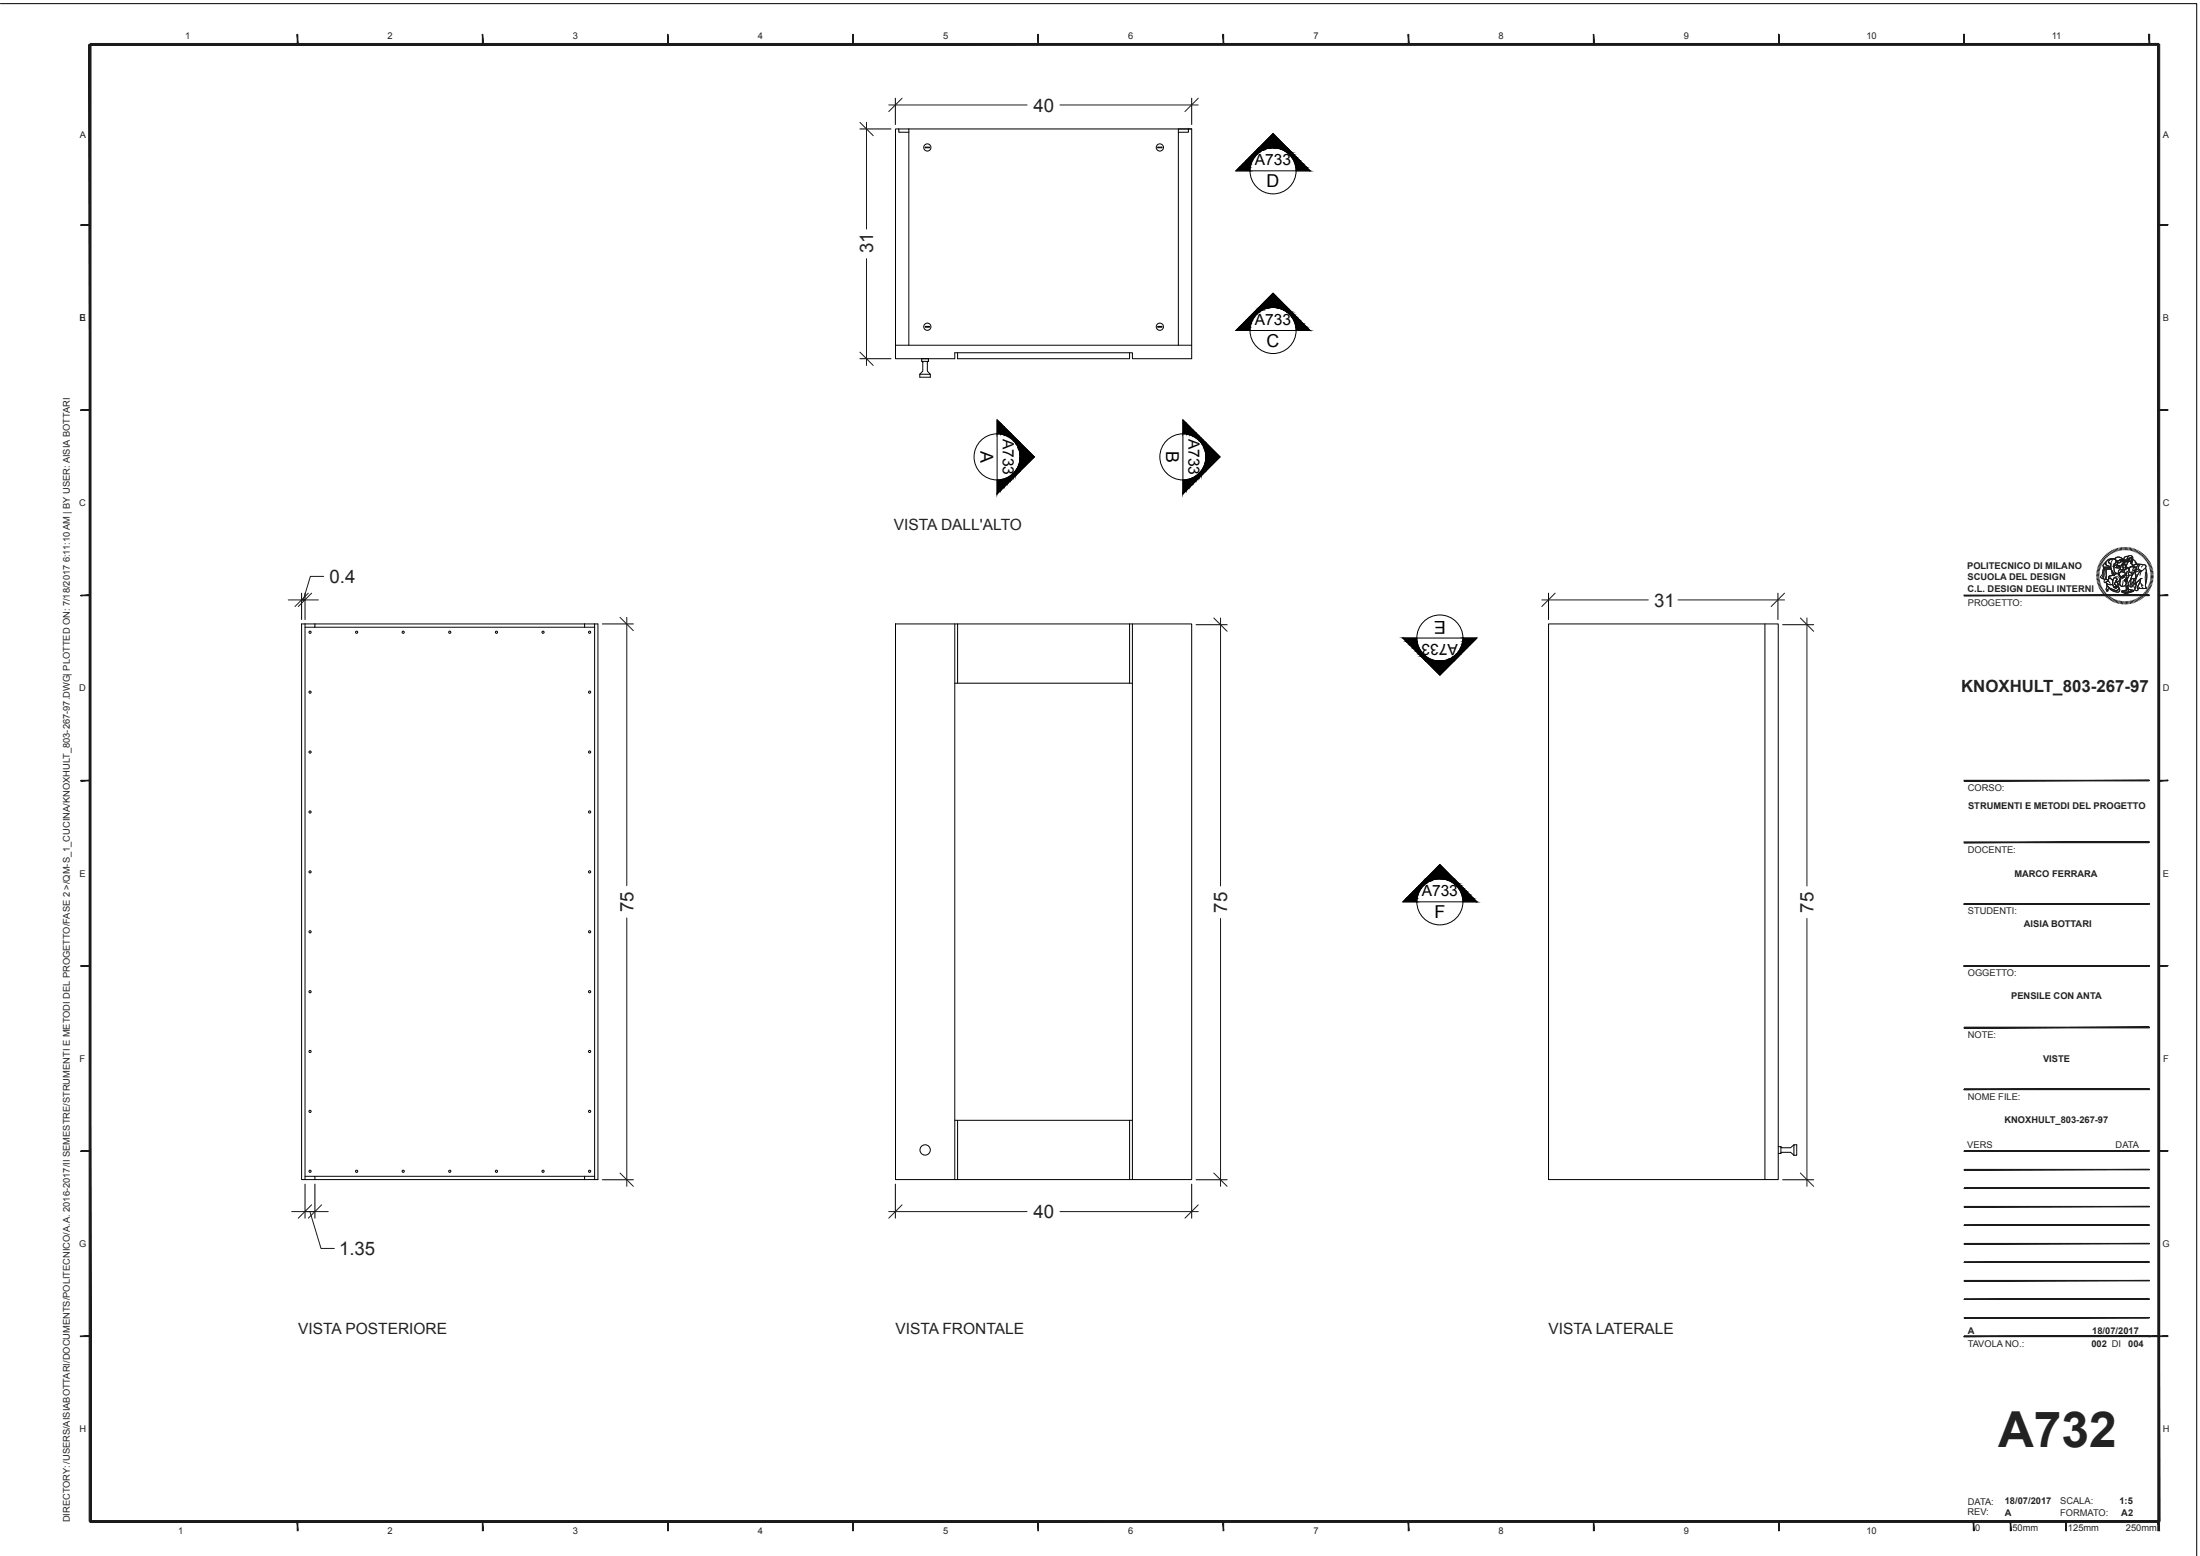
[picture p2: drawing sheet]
<svg xmlns="http://www.w3.org/2000/svg" width="594mm" height="420mm" viewBox="0 0 594 420" stroke-linecap="round" stroke-linejoin="round" font-family="sans-serif">
<g fill="#000" stroke="#000" stroke-width=".27">
<path d="M339.6 40.2l.2-.2 2 .2zM339.8 40h3l-1 .2zM339.9 39.9l2.9 .1zM339.9 39.9h3.8zM343.7 36l3.8 3.9h-7.6zM343.7 39.9l3.9 .1zM344.7 40l3.1 .2h-2.2zM344.7 40h2.9l.2 .2zM334.7 45.1l2.8 1h-3.8zM334.7 45.1h2.8v1zM334.7 45.1l.9-.9 1.9 .9zM335.6 44.2h2.2l-.3 .9z"/>
<path d="M336.5 43.3l1.3 .9h-2.2zM336.5 43.3h1.7l-.4 .9zM337.3 42.5l.9 .8h-1.7zM337.3 42.5h1.4l-.5 .8zM338.1 41.7l.6 .8h-1.4zM338.1 41.7h1.2l-.6 .8zM338.7 41.1l.6 .6h-1.2zM338.7 41.1h1.3l-.7 .6zM339.2 40.6l.8 .5h-1.3zM339.2 40.6h1.7l-.9 .5zM339.6 40.2l1.3 .4h-1.7zM339.6 40.2h2.2l-.9 .4z"/>
<path d="M345.6 40.2l2.6 .4h-1.7zM345.6 40.2h2.2l.4 .4zM346.5 40.6l2.2 .5h-1.3zM346.5 40.6h1.7l.5 .5zM347.4 41.1l1.9 .6h-1.2zM347.4 41.1h1.3l.6 .6zM348.1 41.7l2 .8h-1.3zM348.1 41.7h1.2l.8 .8zM348.8 42.5l2.1 .8h-1.6zM348.8 42.5h1.3l.8 .8zM349.3 43.3l2.5 .9h-2.1zM349.3 43.3h1.6l.9 .9z"/>
<path d="M349.7 44.2l3 .9h-2.8zM349.7 44.2h2.1l.9 .9zM349.9 45.1l3.8 1h-3.8zM349.9 45.1h2.8l1 1zM343.7 79.1l3.8 3.9h-7.6zM334.7 88.2l2.8 1h-3.8zM334.7 88.2h2.8v1zM334.7 88.2l.9-.9 1.9 .9zM335.6 87.3h2.2l-.3 .9zM336.5 86.4l1.3 .9h-2.2zM336.5 86.4h1.7l-.4 .9zM336.5 86.4l.8-.8 .9 .8z"/>
<path d="M337.3 85.6h1.4l-.5 .8zM338.1 84.8l.6 .8h-1.4zM338.1 84.8h1.2l-.6 .8zM338.7 84.2l.6 .6h-1.2zM338.7 84.2h1.3l-.7 .6zM339.2 83.7l.8 .5h-1.3zM339.2 83.7h1.7l-.9 .5zM339.6 83.3l1.3 .4h-1.7zM339.6 83.3h2.2l-.9 .4zM339.6 83.3l.2-.2 2 .2zM339.8 83.1h3l-1 .2zM339.9 83l2.9 .1z"/>
<path d="M339.9 83h3.8zM343.7 83l3.9 .1zM344.7 83.1l3.1 .2h-2.2zM344.7 83.1h2.9l.2 .2zM345.6 83.3l2.6 .4h-1.7zM345.6 83.3h2.2l.4 .4zM346.5 83.7l2.2 .5h-1.3zM346.5 83.7h1.7l.5 .5zM347.4 84.2l1.9 .6h-1.2zM347.4 84.2h1.3l.6 .6zM348.1 84.8l2 .8h-1.3zM348.1 84.8h1.2l.8 .8z"/>
<path d="M348.8 85.6l2.1 .8h-1.6zM348.8 85.6h1.3l.8 .8zM349.3 86.4l2.5 .9h-2.1zM349.3 86.4h1.6l.9 .9zM349.7 87.3l3 .9h-2.8zM349.7 87.3h2.1l.9 .9zM349.9 88.2l3.8 1h-3.8zM349.9 88.2h2.8l1 1zM269.2 113.3l1 1-1 2.8zM270.2 114.3v2.8h-1zM270.2 114.3l1 .9-1 1.9zM271.2 115.2v2.2l-1-.3z"/>
<path d="M271.2 115.2l.9 .9-.9 1.3zM272.1 116.1v1.7l-.9-.4zM272.1 116.1l.8 .8-.8 .9zM272.1 117.8l.8-.9v1.4zM272.9 116.9l.7 .8-.7 .6zM272.9 118.3l.7-.6v1.2zM273.6 117.7l.7 .6-.7 .6zM273.6 118.9l.7-.6v1.3zM274.3 118.3l.5 .5-.5 .8zM274.8 118.8v1.7l-.5-.9zM274.8 118.8l.3 .4-.3 1.3zM275.1 119.2v2.2l-.3-.9z"/>
<path d="M275.1 119.2l.3 .2-.3 2zM275.4 119.4v3l-.3-1zM275.4 119.4v3zM275.4 119.5v3.8zM319.4 113.3l1 1-1 2.8zM320.4 114.3v2.8h-1zM320.4 114.3l.9 .9-.9 1.9zM321.3 115.2v2.2l-.9-.3zM321.3 115.2l.9 .9-.9 1.3zM322.2 116.1v1.7l-.9-.4zM322.2 116.1l.8 .8-.8 .9zM322.2 117.8l.8-.9v1.4z"/>
<path d="M323 116.9l.8 .8-.8 .6zM323 118.3l.8-.6v1.2zM323.8 117.7l.6 .6-.6 .6zM323.8 118.9l.6-.6v1.3zM324.4 118.3l.5 .5-.5 .8zM324.9 118.8v1.7l-.5-.9zM324.9 118.8l.4 .4-.4 1.3zM325.3 119.2v2.2l-.4-.9zM325.3 119.2l.2 .2-.2 2zM325.5 119.4v3l-.2-1zM325.5 119.4v3zM325.6 119.5v3.8z"/>
<path d="M269.2 129.6l1-.1-1 3.8zM270.2 129.5v2.8l-1 1zM270.2 129.5l1-.2-1 3zM271.2 129.3v2.1l-1 .9zM271.2 129.3l.9-.4-.9 2.5zM272.1 128.9v1.6l-.9 .9zM272.1 128.9l.8-.5-.8 2.1zM272.9 128.4v1.3l-.8 .8zM272.9 128.4l.7-.7-.7 2zM273.6 127.7v1.3l-.7 .7zM274.3 127l-.7 2v-1.3zM274.3 127v1.3l-.7 .7z"/>
<path d="M274.8 126.2l-.5 2.1v-1.3zM274.8 126.2v1.6l-.5 .5zM275.1 125.2l-.3 2.6v-1.6zM275.1 125.2v2.2l-.3 .4zM275.4 124.3l-.3 3.1v-2.2zM275.4 124.3v2.9l-.3 .2zM275.4 123.3v3.9zM275.4 119.5l3.9 3.8-3.9 3.8zM319.4 129.6l1-.1-1 3.8zM320.4 129.5v2.8l-1 1zM320.4 129.5l.9-.2-.9 3zM321.3 129.3v2.1l-.9 .9z"/>
<path d="M321.3 129.3l.9-.4-.9 2.5zM322.2 128.9v1.6l-.9 .9zM322.2 128.9l.8-.5-.8 2.1zM323 128.4v1.3l-.8 .8zM323 128.4l.8-.7-.8 2zM323.8 127.7v1.3l-.8 .7zM324.4 127l-.6 2v-1.3zM324.4 127v1.3l-.6 .7zM324.9 126.2l-.5 2.1v-1.3zM324.9 126.2v1.6l-.5 .5zM325.3 125.2l-.4 2.6v-1.6zM325.3 125.2v2.2l-.4 .4z"/>
<path d="M325.5 124.3l-.2 3.1v-2.2zM325.5 124.3v2.9l-.2 .2zM325.6 123.3l-.1 3.9zM325.6 119.5l3.8 3.8-3.8 3.8zM378.8 172.2h3.7l.1 1zM378.8 172.2l3.8 1h-2.9zM379.7 173.2h2.9l.2 .9zM379.7 173.2l3.1 .9h-2.1zM380.7 174.1h2.1l.4 .9zM380.7 174.1l2.5 .9h-1.6zM381.6 175h1.6l.5 .9zM381.6 175l2.1 .9h-1.3z"/>
<path d="M382.4 175.9h1.3l.7 .7zM382.4 175.9l2 .7h-1.3zM383.1 176.6h1.3l.7 .7zM383.1 176.6l2 .7h-1.3zM383.8 177.3h1.3l.8 .5zM383.8 177.3l2.1 .5h-1.6zM384.3 177.8h1.6l.9 .3zM384.3 177.8l2.5 .3h-2.1zM384.7 178.1h2.1l1 .3zM384.7 178.1l3.1 .3h-2.9zM384.9 178.4h3.9zM389.7 178.4h3z"/>
<path d="M388.8 178.4h3.8zM390.7 178.1h2.2l-.2 .3zM389.7 178.4l1-.3 2 .3zM391.6 177.8h1.7l-.4 .3zM390.7 178.1l.9-.3 1.3 .3zM392.4 177.3h1.4l-.5 .5zM391.6 177.8l.8-.5 .9 .5zM393.2 176.6h1.2l-.6 .7zM392.4 177.3l.8-.7 .6 .7zM393.8 175.9h1.3l-.7 .7zM393.8 175.9l.6 .7h-1.2zM394.3 175h1.7l-.9 .9z"/>
<path d="M394.3 175l.8 .9h-1.3zM394.7 174.1h2.2l-.9 .9zM394.7 174.1l1.3 .9h-1.7zM394.9 173.2h2.9l-.9 .9zM394.9 173.2l2 .9h-2.2zM395 172.2h3.8l-1 1zM395 172.2l2.8 1h-2.9zM385 178.4h7.6l-3.8 3.9zM382.4 239.7l.8 .9h-1.6zM382.4 239.7h1.3l-.5 .9zM383.1 239l.6 .7h-1.3zM383.1 239h1.3l-.7 .7z"/>
<path d="M383.8 238.4l.6 .6h-1.3zM383.8 238.4h1.3l-.7 .6zM384.3 237.9l.8 .5h-1.3zM384.3 237.9h1.6l-.8 .5zM384.7 237.5l1.2 .4h-1.6zM384.7 237.5h2.1l-.9 .4zM384.9 237.2l1.9 .3h-2.1zM384.9 237.2h2.9l-1 .3zM384.9 237.2h2.9zM385 237.2h3.8zM388.8 233.4l3.8 3.8h-7.6zM388.8 237.2h3.9z"/>
<path d="M389.7 237.2l3.2 .3h-2.2zM389.7 237.2h3l.2 .3zM390.7 237.5l2.6 .4h-1.7zM390.7 237.5h2.2l.4 .4zM391.6 237.9l2.2 .5h-1.4zM391.6 237.9h1.7l.5 .5zM392.4 238.4l2 .6h-1.2zM392.4 238.4h1.4l.6 .6zM393.2 239l1.9 .7h-1.3zM393.2 239h1.2l.7 .7zM393.8 239.7l2.2 .9h-1.7zM393.8 239.7h1.3l.9 .9z"/>
<path d="M379.7 242.5l2.8 .9h-3.7zM379.7 242.5h2.9l-.1 .9zM380.7 241.5l1.9 1h-2.9zM380.7 241.5h2.1l-.2 1zM381.6 240.6l1.2 .9h-2.1zM381.6 240.6h1.6l-.4 .9zM394.3 240.6l2.6 .9h-2.2zM394.3 240.6h1.7l.9 .9zM394.7 241.5l3.1 1h-2.9zM394.7 241.5h2.2l.9 1zM394.9 242.5l3.9 .9h-3.8zM394.9 242.5h2.9l1 .9z"/>
</g>
<g fill="none" stroke="#000" stroke-width=".27">
<path d="M241.8 34.8h80v62h-16v-1.6h-48v1.6h-16zM242.7 34.8v.9h2.7M245.4 34.8v58.4M249.8 39.7l1.2 .1-1.1 .1zM312.6 39.7l1.2 .1-1.1 .1zM318.2 34.8v58.4M320.9 34.8v.9h-2.7M343.7 36l10 10.1h-20zM343.7 79.1l10 10.1h-20zM241.8 93.2h80M248.9 97.5l.3 .3v2.4l-.9 .8M248.9 96.8h1.8v.7h-1.8z"/>
<path d="M249.8 88.1l1.2 .1-1.1 .1zM250.7 97.5l-.3 .3v2.4l.8 .8M258.6 95.2v1.6h46.4v-1.6M312.6 88.1l1.2 .1-1.1 .1zM248.3 101h2.9v.8h-2.9zM269.2 113.3l10.1 10-10.1 10zM319.4 113.3l10 10-10 10zM81.4 168.4h80v150h-80zM82.4 168.4v150M85 168.4v.9h-2.6M85 169.3h75.5M157.8 168.4v.9"/>
<path d="M160.5 168.4v150M241.8 168.4h80v150h-80zM257.8 168.4v150M258.6 168.4v16M305 168.4v16M305.8 168.4v150M378.8 172.2h20l-10 10.1zM418.1 168.4h62v150h-62zM476.5 168.4v150M257.8 184.4h48M388.8 233.4l10 10h-20zM82.4 317.5h2.6v.9"/>
<path d="M85 317.5h75.5M157.8 317.5v.9M257.8 302.4h48M258.6 302.4v16M305 302.4v16M480.1 309.5h.7M480.8 311.3l.3-.3h2.4l.9 .8M480.8 309.5v1.8h-.7M484.4 309h.7v2.8h-.7zM484.4 309l-.9 .8h-2.4l-.3-.3"/>
<circle cx="250.4" cy="39.8" r=".97"/>
<circle cx="313.2" cy="39.8" r=".97"/>
<circle cx="343.7" cy="46.1" r="6.2"/>
<circle cx="250.4" cy="88.2" r=".97"/>
<circle cx="313.2" cy="88.2" r=".97"/>
<circle cx="343.7" cy="89.2" r="6.2"/>
<circle cx="269.2" cy="123.3" r="6.2"/>
<circle cx="319.4" cy="123.3" r="6.2"/>
<circle cx="83.7" cy="170.7" r=".3"/>
<circle cx="96.3" cy="170.7" r=".3"/>
<circle cx="108.9" cy="170.7" r=".3"/>
<circle cx="121.4" cy="170.7" r=".3"/>
<circle cx="134" cy="170.7" r=".3"/>
<circle cx="146.6" cy="170.7" r=".3"/>
<circle cx="159.2" cy="170.7" r=".3"/>
<circle cx="388.8" cy="172.2" r="6.2"/>
<circle cx="83.7" cy="186.8" r=".3"/>
<circle cx="159.2" cy="186.8" r=".3"/>
<circle cx="83.7" cy="203" r=".3"/>
<circle cx="83.7" cy="219.2" r=".3"/>
<circle cx="159.2" cy="203" r=".3"/>
<circle cx="159.2" cy="219.2" r=".3"/>
<circle cx="83.7" cy="235.3" r=".3"/>
<circle cx="159.2" cy="235.3" r=".3"/>
<circle cx="83.7" cy="251.5" r=".3"/>
<circle cx="159.2" cy="251.5" r=".3"/>
<circle cx="388.8" cy="243.4" r="6.2"/>
<circle cx="83.7" cy="267.7" r=".3"/>
<circle cx="159.2" cy="267.7" r=".3"/>
<circle cx="83.7" cy="283.8" r=".3"/>
<circle cx="83.7" cy="300" r=".3"/>
<circle cx="159.2" cy="283.8" r=".3"/>
<circle cx="159.2" cy="300" r=".3"/>
<circle cx="83.7" cy="316.2" r=".3"/>
<circle cx="96.3" cy="316.2" r=".3"/>
<circle cx="108.9" cy="316.2" r=".3"/>
<circle cx="121.4" cy="316.2" r=".3"/>
<circle cx="134" cy="316.2" r=".3"/>
<circle cx="146.6" cy="316.2" r=".3"/>
<circle cx="159.2" cy="316.2" r=".3"/>
<circle cx="249.8" cy="310.4" r="1.4"/>
</g>
<g fill="#1a1a1a" stroke="#1a1a1a" stroke-width=".27">
<path d="M582.6 12v398.7h.5zM582.6 12h.5v398.7z"/>
<path d="M24.3 410.4v.5l558.6-.5zM24.3 410.9l558.6-.5v.5z"/>
<path d="M480.2 9.2l.2 2.5v-2.5zM480.2 9.2l.2 2.5h-.2z"/>
<path d="M530.2 9.2l.2 2.5v-2.5zM530.2 9.2l.2 2.5h-.2z"/>
<path d="M580.2 9.2l.2 2.5v-2.5zM580.2 9.2l.2 2.5h-.2z"/>
<path d="M21.8 110.8h2.5v-.2zM21.8 110.6h2.5l-2.5 .2z"/>
<path d="M582.9 260.8h2.5v-.2zM582.9 260.6h2.5l-2.5 .2z"/>
<path d="M582.9 210.8h2.5v-.2zM582.9 210.6h2.5l-2.5 .2z"/>
<path d="M582.9 160.8h2.5v-.2zM582.9 160.6h2.5l-2.5 .2z"/>
<path d="M582.9 110.8h2.5v-.2zM582.9 110.6h2.5l-2.5 .2z"/>
<path d="M582.9 60.8h2.5v-.2zM582.9 60.6h2.5l-2.5 .2z"/>
<path d="M582.9 360.8h2.5v-.2zM582.9 360.6h2.5l-2.5 .2z"/>
<path d="M582.9 310.8h2.5v-.2zM582.9 310.6h2.5l-2.5 .2z"/>
<path d="M430.2 410.7l.2 2.5v-2.5zM430.2 410.7l.2 2.5h-.2z"/>
<path d="M380.2 410.7l.2 2.5v-2.5zM380.2 410.7l.2 2.5h-.2z"/>
<path d="M480.2 410.7l.2 2.5v-2.5zM480.2 410.7l.2 2.5h-.2z"/>
<path d="M330.2 410.7l.2 2.5v-2.5zM330.2 410.7l.2 2.5h-.2z"/>
<path d="M280.2 410.7l.2 2.5v-2.5zM280.2 410.7l.2 2.5h-.2z"/>
<path d="M230.2 410.7l.2 2.5v-2.5zM230.2 410.7l.2 2.5h-.2z"/>
<path d="M180.2 410.7l.2 2.5v-2.5zM180.2 410.7l.2 2.5h-.2z"/>
<path d="M130.2 410.7l.2 2.5v-2.5zM130.2 410.7l.2 2.5h-.2z"/>
<path d="M80.2 410.7l.2 2.5v-2.5zM80.2 410.7l.2 2.5h-.2z"/>
<path d="M24.1 12v398.7h.5zM24.1 12h.5v398.7z"/>
<path d="M21.8 260.6v.2l2.5-.2zM21.8 260.8l2.5-.2v.2z"/>
<path d="M21.8 210.6v.2l2.5-.2zM21.8 210.8l2.5-.2v.2z"/>
<path d="M21.8 160.6v.2l2.5-.2zM21.8 160.8l2.5-.2v.2z"/>
<path d="M21.8 110.6v.2l2.5-.2zM21.8 110.8l2.5-.2v.2z"/>
<path d="M21.8 60.6v.2l2.5-.2zM21.8 60.8l2.5-.2v.2z"/>
<path d="M21.8 310.6v.2l2.5-.2zM21.8 310.8l2.5-.2v.2z"/>
<path d="M21.7 360.8h2.5v-.2zM21.7 360.6h2.5l-2.5 .2z"/>
<path d="M24.3 11.7v.5l558.6-.5zM24.3 12.2l558.6-.5v.5z"/>
<path d="M430.2 9.3l.2 2.5v-2.5zM430.2 9.3l.2 2.5h-.2z"/>
<path d="M380.2 9.3l.2 2.5v-2.5zM380.2 9.3l.2 2.5h-.2z"/>
<path d="M330.2 9.3l.2 2.5v-2.5zM330.2 9.3l.2 2.5h-.2z"/>
<path d="M280.2 9.3l.2 2.5v-2.5zM280.2 9.3l.2 2.5h-.2z"/>
<path d="M230.2 9.3l.2 2.5v-2.5zM230.2 9.3l.2 2.5h-.2z"/>
<path d="M180.2 9.3l.2 2.5v-2.5zM180.2 9.3l.2 2.5h-.2z"/>
<path d="M130.2 9.3l.2 2.5v-2.5zM130.2 9.3l.2 2.5h-.2z"/>
<path d="M80.2 9.3l.2 2.5v-2.5zM80.2 9.3l.2 2.5h-.2z"/>
</g>
<g fill="none" stroke="#1a1a1a" stroke-width=".27">
<path d="M566.1 155.4h.6M566.1 155.7h.6M566.1 154.7h.7M566.1 155h.7M566.1 154.3l.7 .1M566.2 153.9l.7 .2M566.3 153.6l.6 .2M566.4 153.3l.6 .1M566.5 152.9l.6 .2M566.6 152.6l.6 .2M566.7 152.2l.7 .3M566.8 156l-.7 .1"/>
<path d="M566.8 156.3l-.7 .1M566.9 156.7l-.7 .1M566.9 151.9l.6 .3M566.9 157l-.6 .2M567 157.3l-.6 .2M567.1 151.6l.6 .3M567.1 157.6l-.6 .2M567.2 157.9l-.6 .3M567.2 151.3l.6 .4M567.3 158.2l-.6 .3M567.5 151l.5 .4M567.5 158.5l-.6 .3"/>
<path d="M567.6 158.8l-.6 .3M567.7 150.7l.5 .4M567.8 159.1l-.6 .3M567.9 150.5l.5 .4M568 159.4l-.6 .3M568.1 150.2l.5 .4M568.2 159.6l-.6 .4M568.4 149.9l.5 .5M568.4 159.9l-.6 .4M568.6 149.7l.5 .5M568.9 149.4l.4 .6M569.2 149.2l.4 .6"/>
<path d="M569.5 149l.4 .6M569.8 148.9l.3 .5M570.1 148.6l.3 .7M570.4 148.5l.3 .6M570.7 148.3l.3 .7M571.1 148.2l.2 .7M571.4 148.1l.2 .6M571.7 148l.2 .6M572.1 154.8l.6-.5 .6 .1 .5 .3a.28 .28 0 0 1 .2 .4 .28 .28 0 0 1-.3 .2l-.7 .2a.44 .44 0 0 1-.5 .2 .44 .44 0 0 1-.3-.4zM572.1 147.9l.1 .7M572.5 147.8l.1 .7M572.5 155.7l.6 .4 .5-.3v-.4a.39 .39 0 0 0 .4-.3 .39 .39 0 0 0-.2-.4l-.6-.3-.6-.1-.5 .7h-.2l.3-1.1 .2-.3 1.3 .3 .5-.4v-.4l.6 .2v.5a.66 .66 0 0 1-.1 .9l.1 .8-.8 .7-.1 .4h-.3l.2 .3 .3-.1-.1 .4 .3-.2-.3 1.1h-.3a.81 .81 0 0 1-1.2-.1l-.4-.4 .3-.5 .2-1.1"/>
<path d="M572.8 147.8l.1 .7M572.9 159.6l2-.5 1.2 .3-2.1 .5zM573.2 147.8v.6M573.5 147.8v.6M573.8 147.8v.6M574 159.9l2.1-.5v.2l-2.1 .6zM574.1 156.1h.1M574.2 147.8v.6M574.4 158.2l.1-.1 .2 1.1-.3-.6-.3 .7zM574.6 147.8l-.1 .7M574.7 150h.5a.72 .72 0 0 1 .6 1l-.2 .9-.2 .3v-.8l.3-.4a.33 .33 0 0 0-.2-.4 .33 .33 0 0 0-.3 0 .96 .96 0 0 0-.6 1.1l-.3-.9zM574.8 153.3l.2-.2a1 1 0 0 1 1.3-.1 .51 .51 0 0 1 .5 .3 .51 .51 0 0 1 0 .6l-.4 .4a.67 .67 0 0 1-.9 .4l-.7-.6z"/>
<path d="M574.8 150.7l.4-.1a.31 .31 0 0 1 .4 0 .31 .31 0 0 1 .1 .4l-.3 .4a.45 .45 0 0 1-.7 0 .45 .45 0 0 1 .1-.7zM574.9 155.3l.8-.1-.5 1.2a1.76 1.76 0 0 0-.6 1.8h-.2l-.3 .6-.2-1zM575 147.8l-.2 .7M575.3 147.9l-.1 .7M575.4 156.3l.7-.2-.5 1.8a.35 .35 0 0 1 .1 .5 .35 .35 0 0 1-.5 0zM575.6 148l-.1 .6M575.7 152.7l.8-.3 1-.1-.6 1zM575.8 151l.6 .4 .6 .8-.4 .2a.6 .6 0 0 1-.9 0 .6 .6 0 0 1 0-.9zM576 148.1l-.2 .6M576.3 148.2l-.2 .6M576.4 154.2l.2 .1v.9a.66 .66 0 0 1 0 .8 .66 .66 0 0 1-.8 .2l-.5 .1 .4-1.1zM576.6 148.3l-.2 .6"/>
<path d="M576.8 157.2l1.2-.9-.4 1.3a1.19 1.19 0 0 0-.3 1.5l-.3 .3a.38 .38 0 0 1-.5 0 .38 .38 0 0 1 0-.5zM577 148.5l-.3 .6M577.3 148.6l-.3 .6M577.6 148.8l-.3 .6M577.8 152.4l.7 .1a.58 .58 0 0 1 .7 .1 .58 .58 0 0 1 .1 .7l.3 1.4v1.8a2.11 2.11 0 0 0 0 2.3h-2.5v-.5l.6-1.1 .3-.9-1.6 1.4 .1-.3a5.4 5.4 0 0 1 1.5-3.2l.3-.1a.92 .92 0 0 1-.9-.7 .92 .92 0 0 1 .4-1zM577.9 149l-.4 .5M578.2 149.2l-.4 .5M578.5 149.4l-.4 .5M578.8 149.6l-.5 .5M579 160l.5 .5M579 149.9l-.5 .4M579.2 159.8l.5 .4"/>
<path d="M579.3 150.1l-.5 .5M579.4 159.5l.5 .4M579.5 150.4l-.5 .4M579.6 159.2l.5 .4M579.7 150.7l-.5 .4M579.7 159l.6 .3M579.9 158.7l.6 .3M579.9 150.9l-.5 .5M580 158.4l.7 .3M580.2 151.2l-.6 .4M580.2 158.1l.6 .2M580.3 157.8l.6 .2"/>
<path d="M580.4 151.5l-.6 .4M580.4 157.5l.6 .2M580.5 157.2l.6 .1M580.5 151.9l-.6 .3M580.6 156.9l.6 .1M580.6 156.5l.7 .1M580.7 152.2l-.6 .3M580.7 156.2l.6 .1M580.7 155.6h.7M580.7 155.3h.7M580.7 155.9h.7M580.8 152.5l-.6 .2"/>
<path d="M581 152.8l-.7 .2M581 153.2l-.6 .2M581.2 153.5l-.7 .2M581.3 153.9l-.7 .1M581.3 154.2l-.7 .1M581.3 154.6l-.6 .1M581.4 154.9l-.7 .1M568.6 160.1l-.5 .5M568.8 160.4l-.5 .4M569.1 160.6l-.5 .5M569.3 160.8l-.4 .5M569.6 161l-.4 .5"/>
<path d="M569.8 161.2l-.4 .5M570.1 161.3l-.4 .6M570.4 161.5l-.4 .6M570.7 161.7l-.3 .6M571 161.8l-.3 .6M571.3 161.9l-.3 .7M571.6 162l-.2 .7M571.9 162.1l-.2 .7M572.2 162.2l-.2 .7M572.5 162.3l-.1 .7M572.8 162.3l-.1 .7M573.2 162.4l-.1 .6"/>
<path d="M573.5 162.4v.6M573.8 162.4v.7M574.1 162.4l.1 .6M574.4 162.4l.1 .6M574.8 162.3l.1 .7M575.1 162.2l.1 .7M575.4 162.2l.2 .6M575.7 162.1l.2 .6M576.1 162l.2 .6M576.3 161.9l.3 .6M576.6 161.8l.3 .6M576.9 161.6l.3 .6"/>
<path d="M577.2 161.4l.4 .6M577.5 161.3l.4 .6M577.8 161.1l.4 .5M578 160.9l.5 .5M578.3 160.7l.4 .5M578.5 160.5l.5 .5M578.8 160.2l.4 .5"/>
</g>
<path d="M573.6 156.6h.3l.1-.4 .5-.3-.4 1.3v-.4l-.3 .1zM574.1 156.1h.1" fill="none" stroke="#1a1a1a" stroke-width=".27"/>
<g fill="none" stroke="#1a1a1a" stroke-width=".27">
<path d="M232.2 33l3.6 3.6M234 33v28.8M240 28.3h37.3M243.6 26.5l-3.6 3.6M286.2 28.3h37.3M323.5 26.5l-3.6 3.6M234 69.8v28.8M232.2 95l3.6 3.6M87.4 155.6h-3.6l-1.9 6.3M568 153l.7 .1a.79 .79 0 0 0 1.2-.1l.1 .6h-.2a2.02 2.02 0 0 1-1.9-.3zM568 153v.5M568.1 153.5l-.3 .7v1.1l-.4 .8 .4 .1"/>
<path d="M568.2 152.1l.4-.3 .1 .8 1.1 .4a.7 .7 0 0 1-1.1 .1 .6 .6 0 0 1-.9-.5zM568.3 153.6h.6l-.3 .6v2.1l-.2 .1-.6-.2zM568.4 153.6l-.3 .4-.1 1.9a.33 .33 0 0 0 0 .4 .33 .33 0 0 0 .3 .1h.2M568.6 151.8l-.6 .5a.43 .43 0 0 0-.2 .5 .43 .43 0 0 0 .5 .3h.4a.74 .74 0 0 0 1.2-.1M568.6 157.2l.1 .2a1.52 1.52 0 0 0 1.6 .3h.1M568.7 151.5l.6-.5 1.3-.2a.96 .96 0 0 0-1.2 1.1l.6 .3-.1 .8-1.2-.5zM568.8 157.5a1.65 1.65 0 0 0 1.6 .2l.1 .5 .4 .3-.1 .2 .3-.3 .2 .4-.2-.5 .4 .4-.2-.5 .4 .2-.3-.4a.44 .44 0 0 1-.3-.7l.1-.4 .4 .2 .5 1.7a.76 .76 0 0 1-1.2 .5l-1.4-.7-.6-.6zM568.8 157.5v.5l.6 .5 2.1 1.1M568.8 153.6h.6a.66 .66 0 0 1 .9 .6l.3 .5-.1 .5-.5 .2a.48 .48 0 0 0-.5 .1 .48 .48 0 0 0-.2 .5l.2 .2-.3 .4-.5-.2-.1-2.2zM568.9 153.6l-.3 .6 .1 2.2M568.9 158.2l.8 .6 1.1 .4a.89 .89 0 0 0 1.2-.1l.2-.3a.64 .64 0 0 1-.1 .9 .64 .64 0 0 1-.9 0l-1-.3a.74 .74 0 0 0-1.1-.3l.1 .3a.22 .22 0 0 1-.3 .2 .22 .22 0 0 1-.2-.3zM568.9 158.2v.3a.7 .7 0 0 0 0 1.1l.3-.2-.2-.1 .1-.2a.62 .62 0 0 1 1 .2l.9 .4a.95 .95 0 0 0 1.3-.1v-.5l-.2-.3"/>
<path d="M569.2 156.6h-.1a.5 .5 0 0 0-.8-.1 .5 .5 0 0 0 .1 .8l.5-.4h.5l.4 .5M569.3 156.3l.3-.2a.92 .92 0 0 1 .9 .7 .92 .92 0 0 1-.5 1l-.7-.1a.44 .44 0 0 1-.6-.2 .44 .44 0 0 1 .3-.6h.3zM569.4 155.5l1.5-.3a.37 .37 0 0 1 .2-.3 .37 .37 0 0 1 .4 0l.6 .1 .2 .4a.96 .96 0 0 1 .1 1.2 .96 .96 0 0 1-1.2 .3l.1-.2a.4 .4 0 0 0 .3-.5 .4 .4 0 0 0-.5-.3l-.4 .2-.2 .5-.7-.5a.35 .35 0 0 1-.5-.1 .35 .35 0 0 1 .1-.5zM569.6 151.1h.1a.87 .87 0 0 1 1.1-.3 .87 .87 0 0 1 .5 1l-.8 1 .2 .4a1.44 1.44 0 0 0 .6 1.5l.2 .2a.54 .54 0 0 0-.7 .5l-.3-.3 .1-.4-.6-1.1v-1.4a.61 .61 0 0 1-.5-.9zM569.7 155.9l.8 .7M569.7 156a.62 .62 0 0 0-.4 .9M569.8 153l-1.1-.5-.2-.3 .1-.6 .7-.6 1.1-.2a.79 .79 0 0 1 .9 .6 .79 .79 0 0 1-.5 .9l-.3 .5 .2 .4a1.44 1.44 0 0 0 .6 1.5l.2 .1-.5 .1M570 153.6h-1.6a.68 .68 0 0 0-.7 .9l-.1 .5-.5 .8 .3 .3M570.1 153.9l.2 1.4M570.3 151.1l-.3 .9-.1 1.3 .7 1.4a.3 .3 0 0 0-.1 .6 .3 .3 0 0 0 .5-.2v-.1M570.5 155.2l-.5 .2a.48 .48 0 0 0-.5 .1 .48 .48 0 0 0-.2 .5l.2 .1M570.6 150.8a.96 .96 0 0 0-1.2 1.1l.5 .3"/>
<path d="M570.7 156.1a.44 .44 0 0 1 .6-.1 .44 .44 0 0 1 .1 .6l-.3 .7a.6 .6 0 0 0 .4 .8l.2 .3-.4-.2 .2 .4-.1 .1-.3-.4 .1 .5-.1-.4-.3 .3 .1-.2-.4-.5a2.37 2.37 0 0 1 .2-1.9zM570.7 156.1a.44 .44 0 0 1 .6-.1 .44 .44 0 0 1 .1 .6l-.3 .7a.6 .6 0 0 0 .4 .8l.2 .3-.4-.2 .2 .5-.4-.4 .2 .5-.2-.4-.3 .3-.1-.4a2.1 2.1 0 0 1 0-2.2zM570.8 152.2l.4-.3 .6-.1-.1 .6-1.2 .4zM570.9 152.7l.6-.3 .4 .3a.32 .32 0 0 0-.4 .2 .32 .32 0 0 0 .2 .4 .61 .61 0 0 1-.8-.6zM570.9 152.7a.58 .58 0 0 0 .8 .6M571 150.9l.8-.6 1.1 .4a.28 .28 0 0 1 .1 .4 .28 .28 0 0 1-.4 0l-.1-.1-.1 .2-.7 .2-.4-.1M571.1 150.6l.5-.2h.7l.6 .3a.26 .26 0 0 1 .2 .2 .26 .26 0 0 1-.3 .3l-.3-.2-.5 .4-.6-.1a.38 .38 0 0 1-.3-.3 .38 .38 0 0 1 0-.4zM571.3 151.2l.4 .2 .8-.4 .3 .2-.2 .5-.4 .3-.4-.2-.6 .1zM571.5 154.8l.7 .3M571.6 152.7h.9l-.3 .1a.33 .33 0 0 1-.1 .5 .33 .33 0 0 1-.5-.1zM571.6 157.1l.5 1.5a.74 .74 0 0 1-1 .8M571.6 152.4l.3 .2"/>
<path d="M571.7 152.2v.2l-1.1 .4M571.7 155.7l-.7 .2M571.8 151.8l-.3 .5M571.9 155.4l.8 .4M572 152.7h.5l-.3 .1a.34 .34 0 0 1-.2 .5 .34 .34 0 0 1-.4-.2 .34 .34 0 0 1 .3-.4l.1 .1h-.1M572 155.8a.71 .71 0 0 1 .2 .9 .71 .71 0 0 1-.9 .3M572.1 157.7l.8 .6M572.1 155v-.2l.5-.5 .7 .1 .5 .3a.31 .31 0 0 1 .2 .3 .31 .31 0 0 1-.3 .3l-1.2 .4M572.2 155.1l.4 .8-.1 .6-.3 .3M572.3 151.7l.1 .1M572.4 151.3l.2 .1M572.4 157l.1 1"/>
<path d="M572.4 153.6l-.4 .6-.1 .7M572.5 151.4h.1M572.5 155.6l1.2-.4-.1 .6-.5 .2-.5-.1zM572.5 156.5l-.2 .9-.4 .4M572.8 151.5l.8-.1a.28 .28 0 0 1 .2 .3 .28 .28 0 0 1-.4 .2zM572.8 151.2l-.2 .5-.4 .3-.4-.2-.6 .1M572.8 152.4l.5-.2h.5l.4 .9a.25 .25 0 0 1 0 .3 .25 .25 0 0 1-.4 .1l.2-.7-.2-.3a.42 .42 0 0 0-.6-.2 .42 .42 0 0 0 0 .7l.1 .3a.41 .41 0 0 1-.1 .6 .41 .41 0 0 1-.6-.2 .28 .28 0 0 1-.2-.3 .28 .28 0 0 1 .2-.2zM572.9 159.6l1.1 .3v.3l-1.1-.3zM572.9 159.6a5.7 5.7 0 0 1 3.2-.2l-2.1 .5zM573.1 152.3l.5-.1 .3 .4 .1 .9-.2 .3h-.6l.1-.5-.3-.7zM573.2 151.4a.4 .4 0 0 1 .6-.3 .4 .4 0 0 1 .1 .6h-.1M573.2 155.8l.1 .1"/>
<path d="M573.3 151.1a.53 .53 0 0 1 .7 .5l-.2 .1-.1-.3h-.5zM573.3 156.7l-.4 1.6 1.1-.2M573.3 155.5h.2M573.3 155.8h.1M573.4 155.5l-.1 .1M573.4 152.6h.1M573.5 152.5l-.2 .1M573.6 151.5l-.3-.1-.5 .1 .2 .1a.34 .34 0 0 0 .5 .3 .34 .34 0 0 0 .1-.5v.2M573.6 153.9v.6M573.7 155.3l-.3 .5a.41 .41 0 0 1-.4 .2 .41 .41 0 0 1-.3-.3M573.7 152.4l.2 .2-.1 .1M573.8 152.5a.42 .42 0 0 0-.6-.2 .42 .42 0 0 0 0 .7 .49 .49 0 0 1 0 .8 .49 .49 0 0 1-.8-.3l.3-1 .4-.3h.7l.4 .8a.27 .27 0 0 1 0 .5 .27 .27 0 0 1-.4-.2"/>
<path d="M573.9 152.9h-.1M573.9 152.7a.4 .4 0 0 1-.1 .6 .4 .4 0 0 1-.5-.1h-.1M573.9 153.6l-.2 .2-.5 .1M574 159.9v.3M574.1 151.6l.1-.1 .2 .4-.3 .8M574.1 156.7l-.1 .5 .3-.2M574.1 151.1l.2 .5M574.2 153.1l-.1-.4 .3-.8-.4-.6a.52 .52 0 0 1-.6-.6 .52 .52 0 0 1 .7-.4 .24 .24 0 0 1 .4-.2 .24 .24 0 0 1-.1 .4v1.3l.3-.6 .2 .4 .5-.2v.8l.1-.3 .5 .7-1.2 .7M574.3 156.4l-.1 .3-.1-.2M574.3 154.1l-.2 1.4M574.3 153.3l.4 .3M574.4 155.3l-.4 .4 .1 .4"/>
<path d="M574.5 155.9l-.5 .3-.1 .4h-.3l.2 .3 .3-.1M574.5 154.2l-.4 .9M574.6 150.2h-.5a.64 .64 0 0 0-.6 .7M574.7 151.2l.3 .4 .4-.2M574.7 150h.5a.72 .72 0 0 1 .6 1l-.2 .9-.2 .3 .3-1.3-.2-.4-.3 .1a.89 .89 0 0 0-.6 1.1l-.3-.8zM574.9 150.9l.2 .1M574.9 155.3l-1 2.5 .2 1 .4-.7 .2 1.4-.3-.9-.4 1 .1-.8M575 151.4h.1M575 154.3l-.3 .5 .1 .5 1-.2 .4-.5M575 151v.1M575 151.3h.1M575.3 151.1l.2 .1"/>
<path d="M575.4 151.2h.1M575.6 151.9l.3 .7M575.6 154.4h.1M575.7 155.2l-.7 1.6a.98 .98 0 0 0-.3 1.2l-.1 .3M575.8 154.4h-.3M575.8 151l.6 .4 .3 .6M575.8 154.7h.1M576.1 159.4v.2l-2.1 .6-1.1-.3v-.3M576.1 156.2l-.5 1.6a.32 .32 0 0 1 .1 .5 .32 .32 0 0 1-.5 .1 .32 .32 0 0 1 0-.5l.1-1.6M576.4 154l-.1 .4M576.4 153l.3 .1 .2 .4M576.4 151.9l.6 .4"/>
<path d="M576.5 156.1l-1.2 .2M576.6 157.5l-.2 .2 .3 .2M576.6 154.3v1.6l-.6 1.4 .1 1 .4 .5M576.9 153.3a1.15 1.15 0 0 1 1-1l.9 .1a.54 .54 0 0 1 .6 .4 .54 .54 0 0 1-.3 .6l-.3 .3a1.01 1.01 0 0 1-.9 .5 1.01 1.01 0 0 1-.9-.6l-.1-.1M576.9 153.5l-.6 .9a.54 .54 0 0 1-.5 .4 .54 .54 0 0 1-.5-.3 .68 .68 0 0 1-.3-1.2l.6-.3a.36 .36 0 0 1 .5 .2 .36 .36 0 0 1-.3 .5l.1 .1a.23 .23 0 0 0 0 .4 .23 .23 0 0 0 .4-.2l.2-.3v-.4l-.7-.4-.9 .4-.1 .5M576.9 155l.1 .6M577.4 154.2l-.9 .1M577.4 158.4l.6 .4M577.6 152.3l-1.2 .1-.7 .4M577.8 157.2l.8 .9M577.8 154.2a6.6 6.6 0 0 0-1.4 3.5l1.5-1.4 .5-.2M577.9 152.3a.93 .93 0 0 0-.5 1.1 .93 .93 0 0 0 .9 .7"/>
<path d="M578 156.3l-.4 1.3a1.19 1.19 0 0 0-.3 1.5l-.3 .3a.38 .38 0 0 1-.5 0 .38 .38 0 0 1 0-.5l.4-1.6M578.1 154.2l-.3 1.1M578.2 157.7l.1 .7 .5 .4M578.5 152.7l-.3 .3M579.3 154.4v3.3M579.3 153.3l.1 .1a10.2 10.2 0 0 1-.1 4.8l.3 .6h-2.4M77.8 161.9h3.6M81.4 161.9h1h-1M82.4 161.9h3.6M83.2 160.1l-3.5 3.6M84.1 160.1l-3.6 3.6M167.4 166.6l3.6 3.6"/>
<path d="M169.2 166.6v72.5M327.7 166.8l3.6 3.6M329.5 166.8v72.4M416.3 161.9h28.7M419.9 160.1l-3.6 3.6M453.1 161.9h28.7M481.8 160.1l-3.6 3.6M486.1 166.8l3.6 3.6M487.9 166.8v72.4M169.2 247.8v72.4M329.5 247.9v72.3M487.9 247.9v72.3"/>
<path d="M167.4 316.6l3.6 3.6M327.7 316.6l3.6 3.6M486.1 316.6l3.6 3.6M78.8 327h3.6M82.4 327h2.6h-2.6M83.7 327l3 10h3.6M84.1 325.2l-3.6 3.6M85 327h3.6M86.8 325.2l-3.6 3.6M240 327h37.3M243.6 325.2l-3.6 3.6M286.2 327h37.3"/>
<path d="M323.5 325.2l-3.6 3.6"/>
</g>
<g fill="#1a1a1a" stroke="#1a1a1a" stroke-width=".27">
<path d="M580.3 360.8h2.5v-.2zM580.3 360.6h2.5l-2.5 .2z"/>
<path d="M530.3 360.6v.2l50-.2zM530.3 360.8l50-.2v.2z"/>
<path d="M530.3 360.6v.2l50-.2zM530.3 360.8l50-.2v.2z"/>
<path d="M530.3 355.7h50zM530.3 355.7h50z"/>
<path d="M530.3 350.6h50zM530.3 350.7l50-.1z"/>
<path d="M530.3 345.6h50zM530.3 345.7l50-.1z"/>
<path d="M530.3 340.6h50zM530.3 340.8l50-.2z"/>
<path d="M530.3 335.6h50zM530.3 335.8l50-.2z"/>
<path d="M530.3 330.6h50zM530.3 330.8l50-.2z"/>
<path d="M530.3 325.6h50zM530.3 325.8l50-.2z"/>
<path d="M530.3 320.6h50zM530.3 320.8l50-.2z"/>
<path d="M530.3 227.5h50v-.2zM530.3 227.3h50l-50 .2z"/>
<path d="M530.3 244.1h50v-.2zM530.3 243.9h50l-50 .2z"/>
<path d="M530.3 243.9v.2l50-.2zM530.3 244.1l50-.2v.2z"/>
<path d="M530.3 260.6v.2l50-.2zM530.3 260.8l50-.2v.2z"/>
<path d="M530.3 160.8h50v-.2zM530.3 160.6h50l-50 .2z"/>
<path d="M530.3 260.6v.2l50-.2zM530.3 260.8l50-.2v.2z"/>
<path d="M530.3 277.3v.2l50-.2zM530.3 277.5l50-.2v.2z"/>
<path d="M530.3 260.6v.2l50-.2zM530.3 260.8l50-.2v.2z"/>
<path d="M530.3 260.6v.2l50-.2zM530.3 260.8l50-.2v.2z"/>
<path d="M530.3 210.8h50v-.2zM530.3 210.6h50l-50 .2z"/>
<path d="M530.3 293.9v.2l50-.2zM530.3 294.1l50-.2v.2z"/>
<path d="M530.3 293.9v.2l50-.2zM530.3 294.1l50-.2v.2z"/>
<path d="M530.3 315.6h50zM530.3 315.8l50-.2z"/>
<path d="M530.3 310.6v.2l50-.2zM530.3 310.8l50-.2v.2z"/>
<path d="M580.3 360.8h2.5v-.2zM580.3 360.6h2.5l-2.5 .2z"/>
<path d="M532.8 410.7v2.5h.2zM532.8 410.7h.2v2.5z"/>
<path d="M542.8 410.7l.1 2.5v-2.5zM542.8 410.7l.1 2.5h-.1z"/>
<path d="M557.8 410.7l.1 2.5v-2.5zM557.8 410.7l.1 2.5h-.1z"/>
<path d="M582.6 410.7l.5 2.5v-2.5zM582.6 410.7l.5 2.5h-.5z"/>
</g>
<g fill="none" stroke="#000" stroke-width=".27">
<path d="M.1 1h593v419M232.2 34.8h8.4M241.7 26.5v7.1M321.8 26.5v7.1M232.2 96.8h8.4M81.4 160.1v7.1M82.4 160.1v7.1M162.6 168.4h8.4M322.9 168.6h8.4M418.1 160.1v7.1M480 160.1v7.1M481.3 168.6h8.4"/>
<path d="M82.4 319.6v9.2M85 319.6v9.2M162.6 318.4h8.4M241.7 319.6v9.2M321.8 319.6v9.2M322.9 318.4h8.4M481.3 318.4h8.4"/>
</g>
<g fill="#fff" stroke="#fff" stroke-width=".27">
<path d="M278.7 324.8v4.4l6.1-4.4zM278.7 329.2l6.1-4.4v4.4z"/>
<path d="M485.7 240.6v5.9h4.4zM485.7 240.6h4.4v5.9z"/>
<path d="M167 240.5v5.8h4.4zM167 240.5h4.4v5.8z"/>
<path d="M327.3 240.6v5.9h4.4zM327.3 240.6h4.4v5.9z"/>
<path d="M446.5 159.7v4.4l5.1-4.4zM446.5 164.1l5.1-4.4v4.4z"/>
<path d="M88.8 153.4v4.4l7.2-4.4zM88.8 157.8l7.2-4.4v4.4z"/>
<path d="M278.7 26.1v4.4l6.1-4.4zM278.7 30.5l6.1-4.4v4.4z"/>
<path d="M231.8 63.3v5.1h4.4zM231.8 63.3h4.4v5.1z"/>
<path d="M91.7 334.8v4.4l9.8-4.4zM91.7 339.2l9.8-4.4v4.4z"/>
</g>
<text font-size="13.4" fill="#222" x="539.5" y="390.5">A732</text>
<g font-size="5" fill="#222">
<text x="279" y="30.1">40</text>
<text x="235.7" y="68.3" transform="rotate(-90 235.7 68.3)">31</text>
<text x="89" y="157.4">0.4</text>
<text x="446.6" y="163.7">31</text>
<text x="171" y="246.2" transform="rotate(-90 171 246.2)">75</text>
<text x="331.3" y="246.3" transform="rotate(-90 331.3 246.3)">75</text>
<text x="489.6" y="246.3" transform="rotate(-90 489.6 246.3)">75</text>
<text x="279" y="328.8">40</text>
<text x="91.5" y="338.8">1.35</text>
</g>
<g font-size="4.8">
<text x="342" y="50.6">D</text>
<text x="342" y="93.7">C</text>
<text x="264.7" y="121.7" transform="rotate(90 264.7 121.7)">A</text>
<text x="314.9" y="121.7" transform="rotate(90 314.9 121.7)">B</text>
<text x="390.4" y="167.7" transform="rotate(-180 390.4 167.7)">E</text>
<text x="387.3" y="247.9">F</text>
</g>
<text font-size="4.5" fill="#222" x="529.5" y="186.7">KNOXHULT_803-267-97</text>
<g font-size="4.2">
<text x="338.8" y="44.6">A733</text>
<text x="338.8" y="87.7">A733</text>
<text x="270.7" y="118.4" transform="rotate(90 270.7 118.4)">A733</text>
<text x="320.9" y="118.4" transform="rotate(90 320.9 118.4)">A733</text>
<text x="393.6" y="173.7" transform="rotate(-180 393.6 173.7)">A733</text>
<text x="383.9" y="241.9">A733</text>
</g>
<g font-size="4.2" fill="#222">
<text x="241.4" y="142.9">VISTA DALL'ALTO</text>
<text x="80.5" y="360.1">VISTA POSTERIORE</text>
<text x="241.7" y="360.1">VISTA FRONTALE</text>
<text x="418.1" y="360.1">VISTA LATERALE</text>
</g>
<g font-size="2.5" fill="#222">
<text x="50" y="10.6">1</text>
<text x="104.6" y="10.6">2</text>
<text x="154.6" y="10.6">3</text>
<text x="204.6" y="10.6">4</text>
<text x="254.6" y="10.6">5</text>
<text x="304.6" y="10.6">6</text>
<text x="354.6" y="10.6">7</text>
<text x="404.6" y="10.6">8</text>
<text x="454.6" y="10.6">9</text>
<text x="503.9" y="10.6">10</text>
<text x="554" y="10.6">11</text>
<text x="21.5" y="37.3">A</text>
<text x="584" y="37.3">A</text>
<text x="21.4" y="86.6">B</text>
<text x="21.6" y="86.6">E</text>
<text x="584" y="86.6">B</text>
<text x="21.4" y="136.6">C</text>
<text x="583.9" y="136.6">C</text>
<text x="531.1" y="153.6">POLITECNICO DI MILANO</text>
<text x="531.2" y="156.7">SCUOLA DEL DESIGN</text>
<text x="531.2" y="159.7">C.L. DESIGN DEGLI INTERNI</text>
<text x="531.3" y="163.5">PROGETTO:</text>
<text x="21.4" y="186.6">D</text>
<text x="583.9" y="186.6">D</text>
<text x="531.3" y="213.5">CORSO:</text>
<text x="531.4" y="218.4">STRUMENTI E METODI DEL PROGETTO</text>
<text x="531.3" y="230.1">DOCENTE:</text>
<text x="21.4" y="236.6">E</text>
<text x="543.9" y="236.6">MARCO FERRARA</text>
<text x="584" y="236.6">E</text>
<text x="531.3" y="246.8">STUDENTI:</text>
<text x="546.5" y="250.2">AISIA BOTTARI</text>
<text x="531.3" y="263.5">OGGETTO:</text>
<text x="543" y="269.7">PENSILE CON ANTA</text>
<text x="531.3" y="280.1">NOTE:</text>
<text x="21.5" y="286.6">F</text>
<text x="551.6" y="286.6">VISTE</text>
<text x="584.1" y="286.6">F</text>
<text x="531.3" y="296.8">NOME FILE:</text>
<text x="541.2" y="303">KNOXHULT_803-267-97</text>
<text x="531.2" y="309.9">VERS</text>
<text x="571.2" y="309.9">DATA</text>
<text x="21.4" y="336.6">G</text>
<text x="583.9" y="336.6">G</text>
<text x="531.3" y="360">A</text>
<text x="564.9" y="360">18/07/2017</text>
<text x="531.3" y="363.6">TAVOLA NO.:</text>
<text x="564.7" y="363.6">002 DI</text>
<text x="574.6" y="363.6">004</text>
<text x="21.4" y="386.6">H</text>
<text x="583.9" y="386.6">H</text>
<text x="531.3" y="406.2">DATA:</text>
<text x="541.3" y="406.1">18/07/2017</text>
<text x="556.2" y="406.1">SCALA:</text>
<text x="572.2" y="406.1">1:5</text>
<text x="18.9" y="410.9" transform="rotate(-90 18.9 410.9)">DIRECTORY: /USERS/AISIABOTTARI/DOCUMENTS/POLITECNICO/A.A. 2016-2017/II SEMESTRE/STRUMENTI E METODI DEL PROGETTO/FASE 2 &gt;/QM-S_1_CUCINA/KNOXHULT_803-267-97.DWG| PLOTTED ON: 7/18/2017 6:11:10 AM | BY USER: AISIA BOTTARI</text>
<text x="531.2" y="409">REV:</text>
<text x="533.3" y="413.2">0</text>
<text x="541.3" y="409.1">A</text>
<text x="543.4" y="413.2">50mm</text>
<text x="556.2" y="409.1">FORMATO:</text>
<text x="558.4" y="413.2">125mm</text>
<text x="572.7" y="409.1">A2</text>
<text x="574" y="413.2">250mm</text>
<text x="48.1" y="414.1">1</text>
<text x="104.6" y="414.1">2</text>
<text x="154.6" y="414.1">3</text>
<text x="204.6" y="414.1">4</text>
<text x="254.6" y="414.1">5</text>
<text x="304.6" y="414.1">6</text>
<text x="354.6" y="414.1">7</text>
<text x="404.6" y="414.1">8</text>
<text x="454.6" y="414.1">9</text>
<text x="503.9" y="414.1">10</text>
</g>
</svg>
